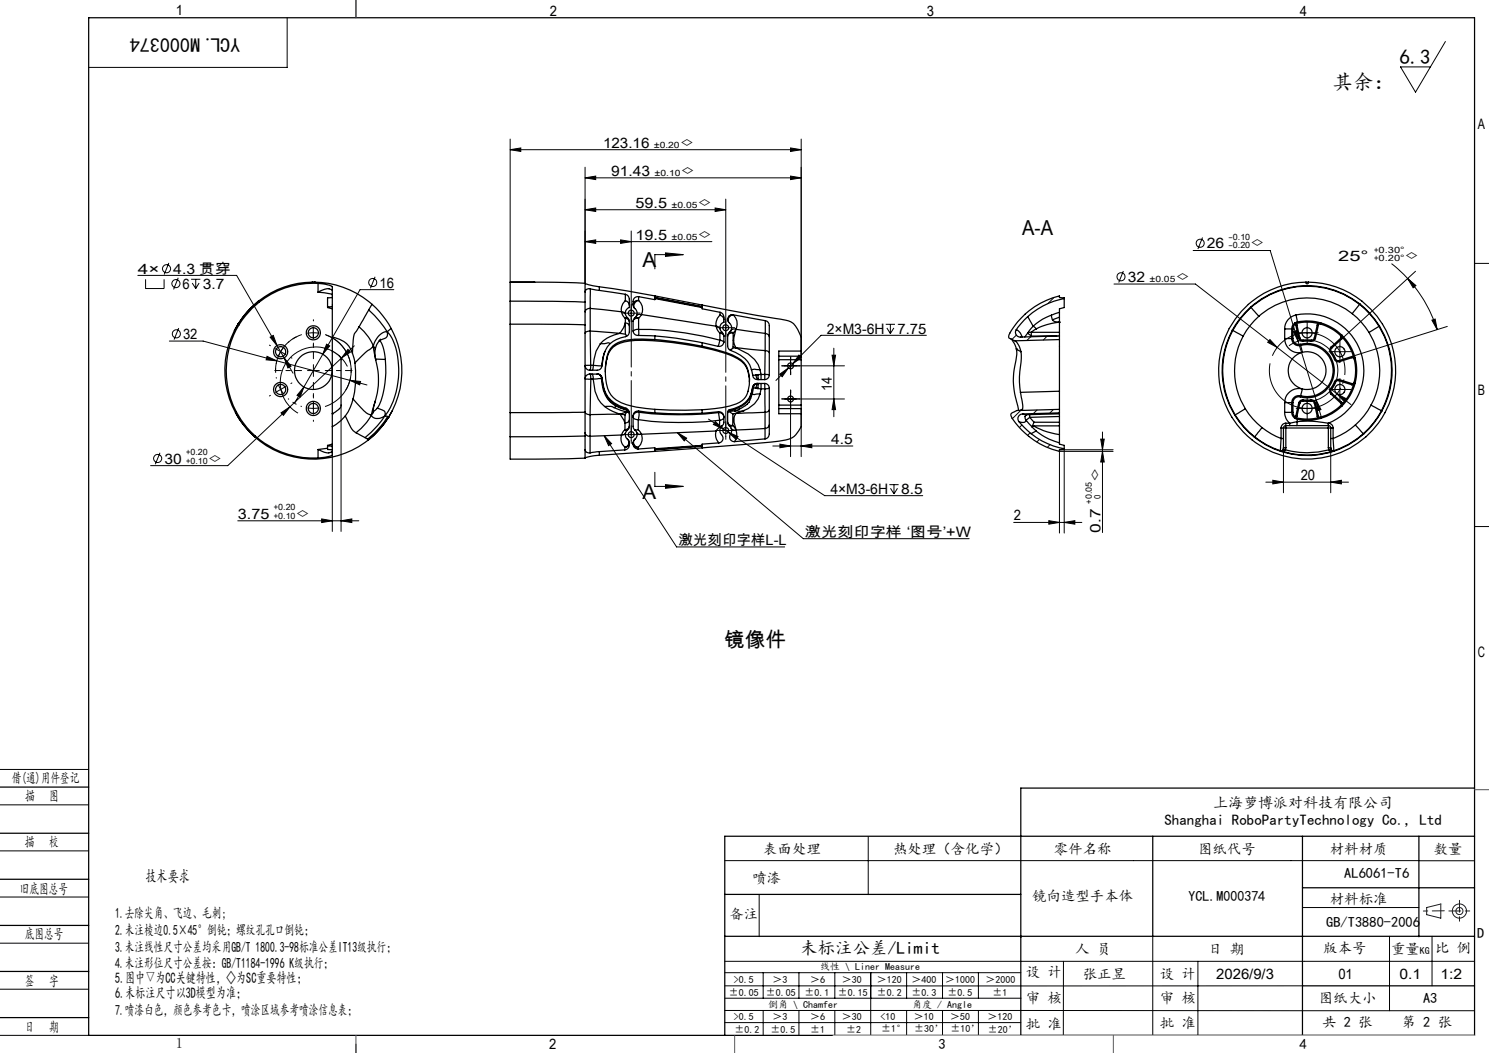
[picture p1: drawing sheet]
<svg xmlns="http://www.w3.org/2000/svg" width="420mm" height="297mm" viewBox="0 0 420 297" stroke-linecap="round" stroke-linejoin="round" font-family="sans-serif">
<g fill="none" stroke="#000" stroke-width=".28">
<path d="M100.4 0v5M81 5v14h-56M407.7 11.7l-8.4 14.3-4.3-7.1h8.5M143.9 39.2v40.4M226 39.2v61.3M143.9 42.2l3-.5v1zM143.9 42.2h82.1M165 50.2l3-.5v1zM165 47.2v32.7M165 50.2h61M165 59.2l3-.5v1zM165 59.2h39.7"/>
<path d="M201.7 58.7l3 .5-3 .5zM204.7 56.2v37.9M223 41.7l3 .5-3 .5zM223 49.7l3 .5-3 .5zM38.9 77.7h27.8l11.4 19.8M41.1 78.8v2.6h5.2v-2.6M47.6 74.2l-1.3 3.2M50.3 78.3l-1.3 3.3M53.9 78.8h2.6M54.2 79.8l1 1.6M55.2 78.8v2.6M56.2 79.8l-1 1.6"/>
<path d="M105.8 78.1l-1.3 3.2M165 68.2l3-.5v.9zM165 68.2h35.8M175 67.7l3 .5-3 .4zM178 65.2v24.8M187.7 71.3l5 .5-5 .5zM192.7 71.8h-8v4M316.9 76.4l-1.3 3.3M336.6 70.7h21.7l7.8 25.5M339.2 67l-1.3 3.2M392.5 74.4l4.6 4.2M397.1 78.6l2.3 1.9-.8 .7z"/>
<path d="M397.1 78.6a38.2 38.2 0 0 1 8.3 14.4M399.3 76.5l-20.9 19.1M415.9 74.3h4.1M47.8 96.2h9.5l20.8 5.6M50.4 92.5l-1.3 3.3M76.2 95.1l.9-.5 1 2.9zM78.1 97.5l2.1 3.4M84.8 94.5a10.6 10.6 0 0 0-7.1 10.2M86.7 94l1.1-.1 2.2 .1M88.4 92.2v3.3M91.1 99.9l-5.4 9.2M92 94.5a10.6 10.6 0 0 1 5.5 15.5"/>
<path d="M92.1 97.1l.9 .5-1.9 2.3zM93.7 99a10 10 0 0 0-13.4 4 10 10 0 0 0 3.8 13.5M98.1 98.6l.7 .7-2.5 1.7zM99.9 97.5l-3.6 3.5M111.1 81.7h-9.5l-10.5 18.2M176.4 88.3h3.3M203 92.4h3.4M235.2 98.2v19.3M249.8 91.5h2.6M250.2 92.5l.9 1.6M251.1 91.5v2.6M252.1 92.5l-1 1.6"/>
<path d="M261.3 94.6h-29.7l-8 8M286.7 94.5l-1.3 1.2M290.7 95l-1 1M295.3 94.9l-1 1M297.3 83.9l-1.7 1.8M314.2 80.1h23l39.9 31M358.2 95.8l2.1 2.2-2.7-1.4zM364.8 93.5l1-.3 .3 3zM366.1 96.2l6.6 21.4M367 93.9h3.3M367.6 96l-2.1 .5-1.9 1M368.7 92.2v3.3"/>
<path d="M369.9 96a8.7 8.7 0 0 1 7.4 9.3 8.7 8.7 0 0 1-8.9 7.9M376.3 99.2h3.3M377.9 97.5v3.4M403.9 90.3l.9-.3 .6 3zM408.2 92.1l-27 8.5M75.3 100.5l2.8 1.3-3-.3zM78.1 101.8l20.6 5.5M79.3 116.4l2.5-1.6-1.9 2.4zM80.2 100.9l1.9 2.4-.9 .5zM80.2 100.9l2.5 4.4M85.7 109.1l-1 2.9-.9-.5zM85.7 109.1l-2.5 4.4"/>
<path d="M95.8 100.5l1.2 1.3 1 1.6M96.2 114.3v35.6M96.3 101l-32.1 30.3h-21.7M98.7 107.3l3 .3-.2 .9zM98.7 107.3l4.8 1.3M199.8 118.2l4.2 2.8M201.8 118.9l2.2 2.1-2.8-1.3zM204.7 119.8v3.3M219.9 105.5l2.5-1.7-1.8 2.5zM221.3 103.2h3.3M221.3 112.5h3.3M222.4 103.8l-3.5 3.5"/>
<path d="M223 101.5v3.4M223 110.9v3.3M223 115v13.8M223.6 102.6l-1.2 1.2M225.4 100.2l.7 .7-2.5 1.7zM225.5 103.2h12.7M225.5 112.5h12.7M226 115.2v13.6M234.7 100.2h1l-.5 3zM235.2 112.5l.5 3h-1zM287.9 115.8l-2.3 2.3M288.3 119.9l-.8 .7"/>
<path d="M292.5 115.6l-1 1.1M297.1 115.5l-1 1M367 115.2h3.3M368.7 113.5v3.4M371.2 112.8l1.4 2.7-.9 .3zM376.3 109.9h3.3M377.1 111.1l2.7 1.4-.6 .8zM377.1 111.1l4 3M377.9 108.2v3.3M45.1 127.7l-1.3 3.2M93.7 127.3v22.6M170.4 122.9l2.1 2.2-.8 .6z"/>
<path d="M170.4 122.9l20.5 31.4h30.4M176.4 122.6h3.3M178 120.9v3.3M184.7 133.2v4h8M187.7 136.7l5 .5-5 .5zM191.1 122l2.6 1.6-.7 .8zM191.1 122l35.5 29.9h46.8M203 121.4h3.4M204 121l1.4 .9M205.4 121.9l2.8 1.2-.6 .9zM205.4 121.9l27.2 17.9h27.7M218 125.8h22.6"/>
<path d="M220 125.3l3 .5-3 .5zM226 125.8l3-.5v1zM250.9 136.7h2.6M251.2 137.7l1 1.6M252.2 136.7v2.6M253.2 137.7l-1 1.6M290.5 122.1l-.7 .7M293.2 123.9l-.7 .8M296.2 125.4l-.8 .8M298.8 126.9h15.2M299.6 126.5l-.3 .3M300.2 126.8v23.6"/>
<path d="M310.5 123.9h1l-.5 3zM311 127.3l.5 3h-1zM311 121.8v28.4M314 127.3h-15.2v23.1M357 136h23.4M359 135.5l3 .5-3 .5zM362 126.3v12.7M375.4 136l3-.5v1zM375.4 126.3v12.7M67.1 146.9h34.1M90.7 146.4l3 .5-3 .5zM96.2 146.9l3-.5v1z"/>
<path d="M285.9 147.4h19.3M295.8 146.9l3 .5-3 .4zM300.2 147.4l3-.5v.9zM415.9 148.5h4.1M0 217h25M0 227h25M0 240h25M244.9 236v16.3M0 253h25M204.4 242.7h195.8M214.1 252.4v11.8M367.4 256h32.8"/>
<path d="M400.2 242.8h15.7M0 266h25M0 279h25M204.4 271.1h211.5M204.4 278.1h163M204.4 274.4h83.5M215.3 274.4v7.1M225.4 274.4v7.1M235.5 274.4v7.1M245.6 274.4v17.6M255.7 274.4v7.1M265.9 274.4v7.1"/>
<path d="M276 274.4v7.1M300 271.1l-.1 21M325.2 264.1v27.9M337.9 271.1v20.9M391.9 264.1v21M403.9 264.1v14M0 292h25M100.4 294.5v2.5M204.4 285l211.5 .1M204.4 288.4h83.5M204.5 281.5h83.5M215.3 285v7"/>
<path d="M225.4 285v7M235.5 285v7M255.7 285v7M265.9 285v7M276 285v7M287.9 292h128"/>
<circle cx="47" cy="75.8" r="1.15"/>
<circle cx="49.6" cy="80" r="1.15"/>
<circle cx="105.1" cy="79.7" r="1.15"/>
<circle cx="316.2" cy="78.1" r="1.15"/>
<circle cx="338.6" cy="68.6" r="1.14"/>
<circle cx="49.7" cy="94.2" r="1.14"/>
<circle cx="44.5" cy="129.3" r="1.15"/>
</g>
<path d="M79.2 99.2l.9-1.4M79.2 99.2l-.8 1.5M79.2 109.8l-.8-1.5M79.2 109.8l.9 1.4M88.4 115.2l-1.7-.1M88.4 115.2l1.7-.1" fill="none" stroke="#000" stroke-width=".28" stroke-dasharray="30.5 1.3 1.3 1.3" stroke-linecap="butt"/>
<path d="M81.3 96.6l1.6-1.2 2.2-1M78 106.7l-.3-1.9 .3-2.5M85.1 114.7l-2.2-1.1-1.6-1.2" fill="none" stroke="#000" stroke-width=".28" stroke-dasharray="30.5 1.3 1.3 1.3" stroke-dashoffset="30.1" stroke-linecap="butt"/>
<path d="M91.7 94.4a10.7 10.7 0 0 1 7.4 10.1 10.7 10.7 0 0 1-7.4 10.2" fill="none" stroke="#000" stroke-width=".28" stroke-dasharray="30.5 1.3 1.3 1.3" stroke-dashoffset="19" stroke-linecap="butt"/>
<path d="M358.5 101.4a10.7 10.7 0 0 0 12.3 13.6 10.7 10.7 0 0 0 6.1-17.3 10.7 10.7 0 0 0-18.1 2.8l-.3 .9" fill="none" stroke="#000" stroke-width=".28" stroke-dasharray="30.5 1.3 1.3 1.3" stroke-dashoffset="-1.1" stroke-linecap="butt"/>
<g fill="none" stroke="#191924" stroke-width=".28">
<path d="M402.4 256l4-1v4l-4-1z"/>
<circle cx="411.7" cy="257" r="1"/>
<circle cx="411.7" cy="257" r="2"/>
</g>
<g fill="none" stroke="#000" stroke-width=".28" stroke-dasharray="30.5 1.3 1.3 1.3">
<path d="M76.3 97.5l-.3-.2M79.2 99.2l-1.5-.9M79.2 99.2l1.4 .8M88.4 90.5v-.3M88.4 97.2v.3M176.4 88.3h-.8M178.1 86.6v-.8M178.1 90v.8M179.7 88.3h.9M203.1 92.4h-.9M204.7 90.8v-.9M204.7 94.1v.8"/>
<path d="M206.4 92.4h.8M367 93.8h-1.4M368.7 92.2v-1.5M368.7 95.5v1.4M370.4 93.8h1.4M376.3 99.2h-1.4M378 97.5v-1.4M379.6 99.2h1.5M76.3 111.5l-.3 .2M79.2 109.8l-1.5 .9M79.2 109.8l1.4-.8M82.1 100.8l.2 .2"/>
<path d="M82.1 108.2l.2-.2M88.4 104.5v-1.7M88.4 104.5h1.7M88.4 104.5v1.7M88.4 104.5h-1.7M88.4 115.2v1.6M88.4 115.2v-1.7M88.4 118.5v.3M88.4 111.8v-.3M204.7 119.7v-.8M221.3 103.2h-.8M221.3 112.5h-.8"/>
<path d="M223 101.5v-.8M223 104.8v.9M223 110.8v-.8M223 114.2v.8M224.7 103.2h.8M224.7 112.5h.8M367 115.2h-1.4M368.7 113.5v-1.4M368.7 116.8v1.5M370.4 115.2h1.4M376.3 109.8h-1.4M378 100.8v1.5"/>
<path d="M378 108.2v-1.5M378 111.5v1.4M379.6 109.8h1.5M176.4 122.6h-.8M178.1 120.9v-.8M178.1 124.2v.9M179.7 122.6h.9M203.1 121.4h-.9M204.7 123.1v.8M206.4 121.4h.8"/>
</g>
<path d="M85.1 104.5h-7.6M88.4 101.2v-7.6M88.4 107.8v7.6M91.7 104.5h7.6" fill="none" stroke="#000" stroke-width=".28" stroke-dasharray="30.5 1.3 1.3 1.3" stroke-dashoffset="28.6"/>
<path d="M178.1 88.3v34.3" fill="none" stroke="#000" stroke-width=".28" stroke-dasharray="30.5 1.3 1.3 1.3" stroke-dashoffset="15.3"/>
<path d="M204.7 92.4v29" fill="none" stroke="#000" stroke-width=".28" stroke-dasharray="30.5 1.3 1.3 1.3" stroke-dashoffset="17.9"/>
<g fill="none" stroke="#000" stroke-width=".35">
<path d="M25 5h390.9v287h-390.9zM88.1 79.6a24.9 24.9 0 0 0-15.2 5.3M88.1 79.6h.1M88.1 79.6h.6M88.7 79.6a25.2 25.2 0 0 1 16.3 6.3M88.7 79.6h.1M89.7 79.9a24.8 24.8 0 0 0-16.6 5.3M89.7 79.9l.9 .1a5.6 5.6 0 0 1 3.1 .9v14.2M89.7 79.9v2.5M150.6 79.6l14.4 .3v5.3M150.6 79.6h.1M150.6 79.6h-6.7v5.3"/>
<path d="M165 79.9l1.1 .4 3 .6M368.4 79.6a.36 .36 0 0 0 .3 .5 .36 .36 0 0 0 .3-.5M368.4 79.6a25 25 0 0 0-21.5 36.9 25 25 0 0 0 42.7 1.7 25 25 0 0 0-18.5-38.5l-2.1-.1M368.4 79.6h.6M67.1 91.4a24.9 24.9 0 0 0-.7 25M67.1 91.4l.3 .2M67.1 91.4l-1 1.9M67.4 91.6a25.2 25.2 0 0 0-.7 24.7M72.9 84.9a24.4 24.4 0 0 0-5.8 6.5M72.9 84.9l.2 .3M72.9 84.9l-2.5 2.3-1.7 2-1.6 2.2M73.1 85.2a25.8 25.8 0 0 0-5.7 6.4"/>
<path d="M89.7 82.4l4 .6M92.4 86.6v.1l1.3 .4M93.7 95.1a6.7 6.7 0 0 1 5.7 4.5M93.7 99l1.6 1 .9 1.2v13.3l-.9 1.2-1.6 1M93.7 86.5l-1.3 .1M93.7 83.9l-1.3 .1v2.6M93.7 81.9l-.3-.2a2.98 2.98 0 0 0-3 .4l-.7 .3M93.7 95.1v25.3M99.4 99.6l.7 2.8M101.3 92.2a13.3 13.3 0 0 1 4 5.4M101.3 92.2a6.6 6.6 0 0 0-1.7 4.4l-.2 3M104 87.4l-2.7 4.8"/>
<path d="M104 87.4l3.1 3.3 2.2 2.9M105 85.9l3 3.1 2.3 3.7M105 85.9l-1 1.5M105.3 97.6l.4 2.6a23.1 23.1 0 0 1-.7 15.8l-.3 1M105.3 97.6l-2.2 1.8-3 3M105.3 97.6l.6 .8M105.9 98.4l-.1 1.6 .2 1.6M107 96a6.4 6.4 0 0 1 1.6 4.4l.1 1M107.3 95.7v.1a5.3 5.3 0 0 0-1.4 2.6M109.3 93.6a4.6 4.6 0 0 0-3.9 3.5l-.1 .5M109.3 93.6a12.6 12.6 0 0 1 3 8.1 21.5 21.5 0 0 1-3.8 15.6M109.3 93.6a1.47 1.47 0 0 1-1.3 2l-.9 .4"/>
<path d="M110.3 92.7a25 25 0 0 1-.7 24.9M110.3 92.7l-1 .9M143.9 91.4l21.1 .2M143.9 91.4v25M143.9 84.9l21.1 .3M143.9 84.9v6.5M165 91.6v24.7M165 85.2v6.4M166.5 87a1.26 1.26 0 0 0-1.5 1M166.5 87l8.8 .9M166.5 93.4a1.3 1.3 0 0 0-1.5 .6M166.5 87v6.4"/>
<path d="M166.5 93.4l8.4 .6M166.5 93.4l.1 9.6M166.5 81.5a1.11 1.11 0 0 0-1.5 .9M166.5 81.5l2.6 .4M166.5 81.5v5.5M169.1 80.9l15.6 2.6M169.1 81.9l7.3 1.1M169.1 80.9v1M169.3 96.9l-1.2 2.2-.7 3.9M170.6 99.1l-.6 1.9-.3 2.2-2.3-.2M172.2 96.9l-.8-.2-2.1 .2M174.9 94l1.6 .3"/>
<path d="M174.9 94a10.5 10.5 0 0 0-5.6 2.9M175.3 87.9a1.14 1.14 0 0 1 1.1 .7M175.3 87.9l.4 1.1 .7 .8M176.4 84.8a3.3 3.3 0 0 0-1.1 3.1M176.4 83v1.8M176.4 83a1.42 1.42 0 0 1 1.1 1.4v2.3a1.67 1.67 0 0 0-.5 2.9M176.4 84.8h.1a1.38 1.38 0 0 1 1 1.3M176.4 91.1l-.5 1.3-1 1.6M176.4 91.1a1.08 1.08 0 0 1 1.1 .8M176.4 89.8a1.13 1.13 0 0 1 1.1 .9M176.4 91.1v2.9M176.4 89.8v1.3"/>
<path d="M176.5 94.3l.3 .5M177 89.6l.5 1.1M177 89.6l-.6 .2M177.5 90.7v3a1.36 1.36 0 0 1-1.1 1.3 6.8 6.8 0 0 0-6.2 5.7l-.4 2.7a1.3 1.3 0 0 1-1.3 1h-2.1M178.6 90.7v2.6a1.31 1.31 0 0 0 1.4 1.3l4.7 .2M178.6 86l.5 1M179.1 89.6l-.5 1.1M179.1 87a1.66 1.66 0 0 1 0 2.6M179.1 89.6l.4-.1 .6 .2M180.1 83.7v1.1M180.1 84.8a3.2 3.2 0 0 1 .8 3.9M180.1 83.7a1.31 1.31 0 0 0-1.5 1.3v1"/>
<path d="M180.1 84.8a1.25 1.25 0 0 0-1.5 1.2M180.1 84.8a1.46 1.46 0 0 0-1 2.2M180.1 92.9a84.4 84.4 0 0 1 23 3.1M180.1 89.7v3.2M180.1 89.7a1.25 1.25 0 0 0-1.5 1M180.1 92.9v1.7M180.1 92.9l-1.1 .2-.4 .4M180.1 83.7l4.6 .8v-.5M180.9 88.7l21.1 3.3M180.9 88.7a1.09 1.09 0 0 0-1.4 .4M180.9 88.7l-.8 1M184.7 95.8l5.3 .5 8 1.3"/>
<path d="M184.7 95.8a23.4 23.4 0 0 0-10.4 .8 5.4 5.4 0 0 0-3.2 4.4M184.7 84l13.3 2.6M184.7 83.9l13.3 2.6M184.7 83.9v.1M184.7 94.8a102.3 102.3 0 0 1 13.3 1.9M184.7 83.5l13.3 2.5M184.7 83.5v.4M184.7 94.8v1M184.7 84.2l13.3 2.5M198 86l22.2 4a5.2 5.2 0 0 1 3.8 1.5l.4 .4a9.2 9.2 0 0 1 1.6 7.1M198 97.6a29.1 29.1 0 0 1 11.1 3.9 7.4 7.4 0 0 1 2.2 7.1 5.5 5.5 0 0 1-3.6 5.3 32.5 32.5 0 0 1-9.7 1.7M198 86.5v.1"/>
<path d="M198 86v.5M198 86.6v.5l5.1 1M198 96.7v.9M202 92l.7 .2 .4 .5M202 92l.4 1.2 .7 .7M203.1 93.9a1.15 1.15 0 0 1 1.1 .9M203.1 96a1.07 1.07 0 0 1 1.1 .7M203.1 96l-.5 1.7M203.1 93.9v2.1M203.1 88.9a3.2 3.2 0 0 0-1.1 3.1M203.1 88.1a1.36 1.36 0 0 1 1.1 1.4v1.4a1.66 1.66 0 0 0-.5 2.8M203.1 88.9a1.35 1.35 0 0 1 1.1 1.3"/>
<path d="M203.1 88.1v.8M203.7 93.7l.5 1.1M203.7 93.7l-.6 .2M204.2 94.8a3 3 0 0 1-.4 2.6l-.4 .2-.9 .1-4.5-1M205.2 94.8v2.8a1.34 1.34 0 0 0 .9 1.2 8.1 8.1 0 0 1 6.3 7.6l.7 .6 .4 .1h2.2M205.5 90.8a1.83 1.83 0 0 1 .2 2.9M205.6 89.2a1.35 1.35 0 0 0-.1 1.6M205.7 93.7l-.5 1.1M205.7 93.7l.4-.1 .7 .3M206.6 98.2l-.2 .4h-.7M206.8 88.8l-.8 .1-.4 .3M206.8 88.8l9.1 1.6"/>
<path d="M206.8 88.8a3.3 3.3 0 0 1 .8 4.1M206.8 88.8a1.47 1.47 0 0 0-1.3 2M206.8 93.9v4l.8 .2M206.8 93.9a1.27 1.27 0 0 0-1.6 .9M206.8 88.8h.1M207.6 92.9a1.08 1.08 0 0 0-1.4 .3M207.6 92.9l8.3 1.1M207.6 92.9l-.8 1M207.6 92.9a5.4 5.4 0 0 0 0 5.2M207.6 98.1l8.2 .8M207.6 98.1l3.4 1.7 1.8 1.6 1.1 1.4 .5 1.5M207.6 98.1l-.9 .1"/>
<path d="M215.8 98.9a1.14 1.14 0 0 1 1.2 .6M215.8 98.9l-.1 6.7M215.9 90.4a1.34 1.34 0 0 1 1.1 1.4v13.9M215.9 90.4v3.6M215.9 94a1.1 1.1 0 0 1 1.1 1M215.9 94l-.1 4.9M226 99v1.5M226 99h-6.3v17.7h6.3M285.2 95.6l.3 .4a6.4 6.4 0 0 1 1 6.2 24.8 24.8 0 0 0 .7 13l.1 .6M286.3 96.1a4.9 4.9 0 0 1 1.7 3.1M286.7 93a1.32 1.32 0 0 0-.1 1.4 1.32 1.32 0 0 0 1.2 .7l11-.3M286.7 93l1.1 .9 .5 1.2"/>
<path d="M286.7 98.4h.1M286.7 98.4l1.3 .8M288 99.2l-.1 3.5a25.1 25.1 0 0 0-.1 8M289.9 89.3l1.5 2.7M289.9 89.3l-3.2 3.7M289.9 93.9l1 .9M289.9 93.9l-.8 1.1M290.9 93.7l-1 .2M290.9 93.7v1.1M290.9 93.7h7.9M290.9 94.8l-.2 .2M290.9 94.8h7.2"/>
<path d="M291.4 92l-1.5 1.9M291.4 92l.9 .7M292.3 92.7l-1.4 1M296.6 88.9l-2.5 1.1-2.7 2M296.6 88.9l.3 1.3M296.9 90.2v.1a2.38 2.38 0 0 0 1.9 .6M298.8 88.1v-1l1.4-.4v-2.7l-1.4-.1v-.4a21.1 21.1 0 0 0-14.3 11.4 2.01 2.01 0 0 0 1.8 1.2M298.8 88.1l-2.2 .8M298.8 95.8v14.5M298.8 90.9l-3.6 .7-2.9 1.1M298.8 90.9h.1M298.8 89.5l-1.9 .7"/>
<path d="M298.8 88.1v1.4M298.8 90.9v2.8M298.8 93.7v1.1M298.8 89.5v1.4M298.8 94.8v1M298.8 95.8l-12.5 .3M300.2 84.2a21.1 21.1 0 0 0-10.3 5.1M347.6 93.1a24.1 24.1 0 0 0 .7 24M347.6 93.1l.1 .1M347.7 93.2a23.9 23.9 0 0 0 .7 23.8M347.7 93.2l3 1.6M350.7 94.8a20.6 20.6 0 0 0 .6 20.5"/>
<path d="M352.8 86.6a25.2 25.2 0 0 0-5.2 6.5M352.8 86.6v.1M352.8 86.7a25.8 25.8 0 0 0-5.1 6.5M352.8 86.7l2.3 2.5M355.1 89.2a20.8 20.8 0 0 0-4.4 5.6M362.4 95.5a4 4 0 0 0 4.9 3.9M362.4 95.5h1.9M362.4 92.8h1.9M362.4 92.8v2.7M364.3 95.5a2 2 0 0 0 2.6 1.9M364.3 92.8v2.7M364.3 95.5h.4"/>
<path d="M364.3 92.8h.4M364.7 95.5a1.68 1.68 0 0 0 2.1 1.6M364.7 92.8v2.7M365.3 91.1a1.89 1.89 0 0 0-1 1.7M365.3 91.1l.5 .6M365.3 91.1v.4M365.3 91.5l.2 .3M365.3 91.5l-.4 .4-.2 .9M365.5 91.8l.8 3.6M365.6 91.2a14 14 0 0 1 6.2 0M365.6 88.8l.4 2M365.6 88.8a16 16 0 0 1 18.4 11.2 16 16 0 0 1-9.3 19.4"/>
<path d="M365.6 88.8a4 4 0 0 0-3.2 4M365.8 91.7l.8 3.6M365.8 91.7l-.3 .1M366 90.8l-.7 .3M366 90.8a14 14 0 0 1 6.5 .3M366.3 95.4a1.1 1.1 0 0 0 1.3 .9M366.6 95.3l.4 .5 .6 .2M366.6 95.3l-.3 .1M366.8 97.1a7.7 7.7 0 0 1 9.6 7.4 7.7 7.7 0 0 1-9.6 7.5M366.8 97.1l.1 .3M366.9 97.4a7.3 7.3 0 0 1 9.1 7.1 7.3 7.3 0 0 1-9.1 7.1M366.9 97.4l.4 2"/>
<path d="M367.3 99.4a5.3 5.3 0 0 1 6.7 5.1 5.3 5.3 0 0 1-6.7 5.2M367.3 99.4a5.3 5.3 0 0 0-3.9 5.1 5.3 5.3 0 0 0 3.9 5.2M367.6 96h2.3M367.6 96v.3M367.6 96.3h2.2M369.9 96l-.1 .3M370.7 95.3a.79 .79 0 0 1-.8 .7M370.7 95.3l.4 .1M371.1 95.4a1.09 1.09 0 0 1-1.3 .9M371.5 91.7l-.8 3.6M371.5 91.7l.4 .1M371.9 91.8l-.8 3.6"/>
<path d="M372.5 91.4a13.5 13.5 0 0 1 5.7 3.3M372.5 91.4h-.4l-.2 .4M372.5 91.1a13.9 13.9 0 0 1 5.9 3.4M372.5 91.1a.79 .79 0 0 0-1 .6M372.5 91.1v.3M375.3 99.4l1.1 1.9M375.4 97.9a1.17 1.17 0 0 0-.1 1.5M375.4 97.9l.2 .3M375.6 99.2l1.1 2M375.6 99.2l-.3 .2M375.6 98.2a.76 .76 0 0 0 0 1M378.2 94.7l.1 .3-.1 .4"/>
<path d="M378.2 95.4l-2.8 2.5M378.2 95.4l.2 .2M378.4 94.5a.81 .81 0 0 1 0 1.1M378.4 94.5a13.9 13.9 0 0 1 3.9 6.6M378.4 95.6l-2.8 2.6M378.4 94.5l-.2 .2M378.7 95.2a13.9 13.9 0 0 1 3.1 5.4M381.4 88.5a20.5 20.5 0 0 0-26.3 .7M381.4 88.5a21 21 0 0 1 4.8 5.3M383.5 85.8a23.9 23.9 0 0 0-30.7 .9M383.5 85.8a25.2 25.2 0 0 1 5.5 6.2M383.5 85.8l-2.1 2.7"/>
<path d="M383.6 85.7a24 24 0 0 0-30.8 .9M383.6 85.7a25.4 25.4 0 0 1 5.5 6.3M383.6 85.7l-.1 .1M386.2 93.8a20.5 20.5 0 0 1 .5 20.5M389 92a24 24 0 0 1 .7 23.8M389 92l-2.8 1.8M389.1 92a24.1 24.1 0 0 1 .7 23.9M389.1 92h-.1M66.4 116.4a26 26 0 0 0 5.4 6.8M66.4 116.4a24.5 24.5 0 0 0 5.4 6.8M66.7 116.3l-.3 .1M66.7 116.3a23.5 23.5 0 0 0 5.3 6.7"/>
<path d="M93.7 116.7h.1M97.4 117.3l-1.2 1.3-2.5 1.8M97.4 117.3l.9 1.9a4.9 4.9 0 0 0 2.1 2.9M99.6 112.5l3.6 3.9 1.5 .6M99.6 112.5a13.4 13.4 0 0 1-2.2 4.8M100.1 102.4a28.8 28.8 0 0 1-.5 10.1M104.7 117l-1.5 2.4-2.8 2.7M104.7 117a2.25 2.25 0 0 0 3.4 .6l.4-.3M105.9 113.1l-.5 1.7v1.4l-.7 .8M105.9 101.3l2.8 .1M106.4 115.1l-1.1 .9M106.4 115.1l1.4 .5a1.11 1.11 0 0 1 .7 1.7"/>
<path d="M108.5 117.3l-2.2 3-3.3 3.1M108.5 117.3l.9 .2M108.7 101.4a23 23 0 0 1-2.3 13.7M109.4 117.5a24.2 24.2 0 0 1-5.7 6.4M109.4 117.5l.2 .1M109.6 117.6a26.9 26.9 0 0 1-5.7 6.5M109.6 117.6a26 26 0 0 1-5.7 6.5M110.7 115.8l-1.1 1.8M143.9 116.4v6.8M165 116.3l-21.1 .1M165 116.3v6.7M165 116.2a1.3 1.3 0 0 0 1.4 .7"/>
<path d="M166.4 105.5a1.11 1.11 0 0 0-1.2 1.4l1.5 .1M166.4 105.5l.3 1.5M166.4 105.5h2.1M166.4 116.9v6.1M166.6 103l-1.4 .1a1.1 1.1 0 0 0 1.2 1.3M166.6 103h.8M166.6 103l-.2 1.4M166.7 107l-.3 9.9M166.9 105.5l.3 .3 .1 1.1M167.3 106.9a9.3 9.3 0 0 0 3.2 7.7M167.3 106.9l-.6 .1M167.4 103l-.1 1-.3 .4"/>
<path d="M168.5 105.5a1.33 1.33 0 0 1 1.3 1.2M168.5 105.5a1.21 1.21 0 0 1 1.2 1.3M168.5 105.5a1.25 1.25 0 0 1 1.3 1.2M169.7 106.8a8.4 8.4 0 0 0 4.2 7.8M169.7 106.8l-2.4 .1M169.8 106.7h.1M169.8 106.7a8.5 8.5 0 0 0 4.1 7.7M169.8 106.7l-.1 .1M169.8 106.7a8.3 8.3 0 0 0 6.8 8.4M170.5 114.6h2l.7 .4M170.5 114.6l1.7 1.1 2.7 1.1M171.1 101.4l-.4 3.5"/>
<path d="M171.1 101a14.8 14.8 0 0 0 1.2 10.4 11.1 11.1 0 0 0 7.2 3.4l5.2 .7M171.1 101.4a5.8 5.8 0 0 1 5-5 42.1 42.1 0 0 1 13.6 .2 56.1 56.1 0 0 1 18.5 4.6 6.5 6.5 0 0 1 3.2 6.5M171.1 101v.4M173.2 115l3.7 1.2M173.9 114.4l2.7 1.1M173.9 114.4v.2M173.9 114.6l3.2 1.2M173.9 114.6l-.7 .4M174.9 116.8l1.4 2.5M174.9 116.8l-8.5 .1M174.9 116.8l1.4 .2M176.3 119.3v1.9"/>
<path d="M176.3 117v2.3M176.6 115.1a1.47 1.47 0 0 1 .9 1.3v3.8M176.6 115.1v.4M176.6 115.5l.5 .3M176.7 116.3l-.4 .7M177 116.2l-2.1 .6M177.1 115.8l.2 .3M177.3 116.1l.2 .7M177.3 116.1l-.5 .1M177.5 118.5a1.08 1.08 0 0 1-1.2 .8M180 118.4a91.4 91.4 0 0 0 23 .1M180 118.4v2.8"/>
<path d="M180.1 115.9a1.34 1.34 0 0 0-1.5 1.4v3.1l.2 .6a1.85 1.85 0 0 1 .3 2.9M180.1 115.9l4.6 .5M180.1 116.3a1.09 1.09 0 0 0-1.5 .8 1.09 1.09 0 0 0 1.1 1.3h.3M180.1 115.9v.4M180.1 116.3a97.5 97.5 0 0 0 22.6 .1M180.1 116.3l.2 .7-.3 1.4M184.7 115.5l8.7 .2 4.6-.1M184.7 116.4l7.6 .3 5.7-.1M184.7 115.5v.9M198 115.6v1M202.7 116.1l-4.7 .5M202.7 116.1a1.38 1.38 0 0 1 1.5 1.4v1.6l-.2 .7a1.91 1.91 0 0 0-.2 3.1 1.32 1.32 0 0 1-1 2"/>
<path d="M202.7 116.1v.3M202.7 116.4a1.11 1.11 0 0 1 1.4 .6 1.11 1.11 0 0 1-.7 1.5h-.4M202.7 116.4l.3 2.1M203 118.5v2M205.2 119.1l.5 1M205.2 119.1a1.23 1.23 0 0 0 1.5 .9M205.5 116l-.3 .5M205.5 116l.1 .1M205.6 116.1l1.1 .6M205.7 115.6l-.5 .6v2.9M205.7 115.6v.2M205.7 115.8l-.2 .2"/>
<path d="M206.7 116.7v3.3M207.2 115.4l-1.5 .4M207.2 115.4l.1 .5M207.3 115.9l-1.7 .2M207.6 116.6a4.3 4.3 0 0 0 0 4.7l8.2-.4M207.6 116.6l-.9 .1M209.9 115.8a.67 .67 0 0 1-1 .2l-1.6-.1M209.9 115.8l-2.3 .8M211.9 104.3l.9-.2 1.6 .2M211.9 111.1a6.4 6.4 0 0 1-4.7 4.3M211.9 111.1l.3 .1v-.1M212 110.6a7.1 7.1 0 0 1-6.3 5"/>
<path d="M212 110.9l-.1 .2M212 110.9l.2 .2M212 110.6v.3M212.3 109.3h.1M212.3 105.8h1M212.3 109.3l-.3 1.3M212.3 109.3a1.36 1.36 0 0 1 1.3-1.1h-.1a1.19 1.19 0 0 0-1 1.1M212.3 109.4h.2M212.3 109.3h.2M212.3 109.4l-.3 1.5M212.3 109.3v.1M212.5 109.4l.8 .1"/>
<path d="M212.5 109.4l-.3 1.7M212.5 109.3v.1M213.3 109.5a1.1 1.1 0 0 1 .8-1.3l-.3 1.3M213.3 105.8a1.1 1.1 0 0 0 .8 1.3l-.3-1.3M213.3 109.5l.5 .1M213.3 109.5h.5M213.3 105.8h.5M213.7 105.7l-.4 .1M213.7 105.7l.1 .1M213.8 109.6l.9 .1M213.8 109.5v.1M214.4 111.1a6.9 6.9 0 0 1-4.5 4.7"/>
<path d="M214.4 111.1l-2.3 .1-.9 2.3-.4 .5-1.8 1.2-1.7 .7M214.4 104.3l.3 1.3M214.7 109.7h1M214.7 108.2v1.5M214.7 105.6v1.5M214.7 109.7l-.3 1.4M214.7 105.6h1M214.7 105.6l-1 .1M215.7 108.2h-2.1a1.34 1.34 0 0 0-1.3 1.1M215.7 108.2a1.33 1.33 0 0 1 1.3 1.3M215.7 108.2v1.5M215.7 105.6l1.3 .1"/>
<path d="M215.7 109.7l.1 6.6M215.7 105.6v1.5M215.8 116.3v4.6M215.8 116.3l-8.2 .3M217 105.7a1.33 1.33 0 0 1-1.3 1.4M217 109.5v13.1a1.28 1.28 0 0 1-1.2 1.2M217 119.8a1.24 1.24 0 0 1-1.2 1.1M217 115.6a1.18 1.18 0 0 1-1.2 .7M217 109.5l-1.3 .2M219.7 100.5h6.3M219.7 115.2h6.3M219.7 114.3h6.3"/>
<path d="M219.7 101.5h6.3M226 116.7v3.7a5.6 5.6 0 0 1-4.4 3.7l-4.2 .6-19.4 1.6M226 115.2v1.5M226 114.3v.9M226 100.5v1M226 101.5v12.8M287.4 118.9l3.4 3.4M287.8 110.7l.7 3.5-.1 1.2M288.4 115.4l-.2 .3M288.4 116.8a1.32 1.32 0 0 0-1.2 .7 1.32 1.32 0 0 0 .2 1.4M288.4 116.8l1.2 .2M288.4 115.4l-.7 .4"/>
<path d="M289.4 118.5l1.8 2M289.4 118.5l-.1 .3a1.31 1.31 0 0 1-1.9 .1M289.6 117l-.2 .1a.98 .98 0 0 0 0 1.4M290.4 117.7l-1 .8M290.4 116.9v.8M290.4 117.7l1.3 1.4M291.7 119.1l-.4 1M291.7 119.1h7.1M298.8 116.4v.3l-9.2 .3M298.8 115.5l-12 .3-.5 .3a1.08 1.08 0 0 0-1.1 1.2 21.8 21.8 0 0 0 13.6 10v-.4l1.4-.1v-1.2l-1.4-.3v-.4M298.8 116.4l-10.4 .4M298.8 110.3v5.2"/>
<path d="M298.8 117.5l-8.4 .2M298.8 116.8v.7M298.8 119.1v1M298.8 115.5v.9M298.8 117.5v1.6M298.8 110.3l-11 .4M348.3 117.1a24.3 24.3 0 0 0 5.5 6.2M348.4 117a23.5 23.5 0 0 0 5.5 6.2M348.4 117l-.1 .1M351.3 115.3a20.2 20.2 0 0 0 4.7 5.3M351.3 115.3l-2.9 1.7M362.4 116.3h1.9"/>
<path d="M362.4 116.3a3.9 3.9 0 0 0 1.4 3.1M362.4 113.6h1.9M362.4 113.6v2.7M362.7 119.4a1.33 1.33 0 0 0-1.3 1.3M362.7 119.4v.6M362.7 119.4h1.1M363.8 119.4v.6M364.3 116.3a2 2 0 0 0 1 1.7M364.3 116.3h.4M364.3 113.6v2.7M364.3 113.6h.4M364.7 116.3l.2 .9 .4 .4"/>
<path d="M364.7 113.6v2.7M365.3 118l.7 .2M365.3 117.6v.4M365.5 117.3l-.2 .3M365.5 117.3l.3 .1M365.6 117.8a12.8 12.8 0 0 0 6.2 0M365.8 117.4l-.5 .6M365.8 119l-2 .4M365.8 119a28.4 28.4 0 0 1 8.9 .4M365.8 119v1M366 118.2l-.2 .8M366.3 113.7l-.8 3.6"/>
<path d="M366.3 113.7h.3M366.6 113.7l-.8 3.7M366.8 112a1.64 1.64 0 0 0-2.1 1.6M366.9 111.6a2.04 2.04 0 0 0-2.6 2M366.9 111.6l-.1 .4M367.3 109.7a4 4 0 0 0-4.9 3.9M367.3 109.7l-.4 1.9M367.6 113.1l-.7 .2-.3 .4M367.6 113.1h2.3M367.6 112.8a1.18 1.18 0 0 0-1.3 .9M367.6 112.8h2.2M367.6 112.8v.3"/>
<path d="M369.8 112.8a1.17 1.17 0 0 1 1.3 .9M369.8 112.8l.1 .3M369.9 113.1l.6 .2 .2 .4M370.7 113.7l.8 3.7M371.1 113.7l.8 3.6M371.1 113.7h-.4M371.5 117.4a.87 .87 0 0 0 1 .6M371.9 117.3l.1 .3 .5 .1M371.9 117.3l-.4 .1M372.5 117.7v.3M372.5 118a13.5 13.5 0 0 1-6.5 .2M374.7 119.4v.6"/>
<path d="M374.7 119.4a1.33 1.33 0 0 1 1.3 1.3M374.7 119.4h.1M375.3 109.6a1.17 1.17 0 0 0 .1 1.6M375.3 109.6l.3 .2M375.4 111.2l2.8 2.5M375.6 109.8a.81 .81 0 0 0 0 1.1M375.6 110.9l2.8 2.5M375.6 110.9l-.2 .3M376.4 107.7l-1.1 1.9M376.4 101.3a1.15 1.15 0 0 0 1.4 .7M376.4 107.7l.3 .1M376.7 107.8l-1.1 2"/>
<path d="M376.7 101.2l.4 .5h.6M376.7 101.2l-.3 .1M377.7 107.4l-.4-.1-.6 .5M377.7 107.4l3.5 1.1M377.7 101.7l.1 .3M377.8 107.1a1.09 1.09 0 0 0-1.4 .6M377.8 107.1l3.6 1.1M377.8 107.1l-.1 .3M378.2 114.4a13.5 13.5 0 0 1-5.7 3.3M378.2 113.7l.1 .2-.1 .5M378.2 114.4l.2 .2M378.4 114.6a13.9 13.9 0 0 1-5.9 3.4"/>
<path d="M378.4 113.4a.81 .81 0 0 1 0 1.2M378.4 113.4l-.2 .3M381.2 100.6a.82 .82 0 0 1 1.1 .5M381.2 100.6l.2 .3M381.2 100.6l-3.5 1.1M381.4 100.9h.3l.3 .3M381.4 100.9l-3.6 1.1M381.4 108.2l-.2 .3M381.8 108.5a13.2 13.2 0 0 1-3.1 5.4M382 107.8l-.4 .4h-.2M382 101.2a13.2 13.2 0 0 1 0 6.6M382 107.8l.3 .1"/>
<path d="M382.3 107.9a.81 .81 0 0 1-1.1 .6M382.3 101.1a13.8 13.8 0 0 1 0 6.8M382.3 107.9a13.8 13.8 0 0 1-3.9 6.7M382.3 101.1l-.3 .1M382.3 119.9l2.2 2.4M382.3 119.9a20.5 20.5 0 0 1-6.3 3.8M386.7 114.3a19.9 19.9 0 0 1-4.4 5.6M386.7 114.3l3 1.5M389.7 115.8l.1 .1M389.7 115.8a23.4 23.4 0 0 1-5.2 6.5M389.8 115.9a25 25 0 0 1-5.2 6.5M71.8 123.2a25 25 0 0 0 32.1 .9"/>
<path d="M72 123a24.8 24.8 0 0 0 17.7 6.2M72 123l-.2 .2M89.7 126.8l.6 .2a2.98 2.98 0 0 0 3.4 .4M89.7 126.8v2.4M92.4 125.8h1.3M92.4 125.8v1l1.3 .1M92.4 126.4l-2.7 .4M93.7 120.4v8l-2 .6-2 .2M93.7 125.3l-1.3 .5M100.4 122.1l2.6 1.3M103 123.4l.7 .5M103.7 123.9l.2 .2"/>
<path d="M143.9 123.2v6.3l21.1-.3M165 123l-21.1 .2M165 123v6.2M165 126.8a1.07 1.07 0 0 0 1.4 .9M165 122a1.25 1.25 0 0 0 1.4 1M166.4 123v4.7M169.1 128.4l-2.2 .3-1.9 .5M169.1 127.4l-2.7 .3M169.1 127.4v1M175.3 122.7a3.3 3.3 0 0 0 1 3.5M175.3 122.7l-8.9 .3M176.2 126.9l-7.1 .5"/>
<path d="M176.3 121.2l-1 1.5M176.3 121.2l.7 .1M176.3 126.2l-.1 .7M176.5 122.1a1.06 1.06 0 0 1-1.2 .6M177 121.3a1.72 1.72 0 0 0 0 2.6M177 123.9l.4 .6 .1 .5M177 123.9a1.36 1.36 0 0 1-.7 2.3M177.5 120.2l-.1 .6-.4 .5M177.5 125v.5a1.34 1.34 0 0 1-1.3 1.4M177.5 125a1.27 1.27 0 0 1-1.2 1.2M177.5 120.2a1.11 1.11 0 0 1-1.2 1M178.6 125a1.42 1.42 0 0 0 1.4 1.6"/>
<path d="M178.6 125a1.27 1.27 0 0 0 1.4 1.2M179.1 123.9l-.5 1.1M179.1 123.9a1.37 1.37 0 0 0-.3 1.4 1.37 1.37 0 0 0 1.2 .9M179.6 122a1.23 1.23 0 0 0 1.3 .5M180 126.6l4.7-.3v.5M180 126.2v.4M180 121.2l.9 1.3M180 121.2h-.9M180.9 122.5a3.2 3.2 0 0 1-.9 3.7M184.7 126.8v.1M184.7 127.3l-15.6 1.1M184.7 126.9v.4"/>
<path d="M198 125.8l-13.3 1M198 125.8l-13.3 1.1M198 125.8h.1M198 126.3l-13.3 1M198 125.6l-13.3 1M198 125.8v.5M202 121.6l-.1 .1a3.4 3.4 0 0 0 .9 3.2M202 121.6l-21.1 .9M202.8 124.9l-4.8 .4v.5M203 120.5l-1 1.1M203.7 120.1l-.7 .4M205.7 120.1a1.92 1.92 0 0 1 .1 2.8 1.31 1.31 0 0 0 1.4 1.7"/>
<path d="M206.2 120.8a1.15 1.15 0 0 0 1.4 .5M206.7 120l.9 1.3M206.7 120l-.5 .2-.5-.1M207.6 121.3a3.4 3.4 0 0 1-.4 3.3M215.8 123.8l-8.6 .8M215.8 120.9v2.9M290.8 122.3a21.1 21.1 0 0 0 9.4 4.3M291.2 120.5l1.1 1.1M291.3 120.1l-.1 .4M291.3 120.1h.2M291.5 120.1a20.2 20.2 0 0 0 7.3 2.5M291.5 120.1h7.3"/>
<path d="M292.3 121.6l-1.5 .7M292.3 121.6l3.6 2.3 2.9 1M298.8 122.6v2.3M298.8 120.1v2.5M353.9 123.2a22.9 22.9 0 0 0 7.2 3.9M353.9 123.2l-.1 .1M356 120.6l-2.1 2.6M356 120.6a20.5 20.5 0 0 0 5.4 3.1M361.1 127.1h.1M361.1 127.1a23.7 23.7 0 0 0 15.1 0M361.1 127.1l.5 .1M361.1 127.1l.3 .1"/>
<path d="M361.4 123.7l-.3 3.4M361.4 127.2h.2M361.4 123.7h.6M361.4 120.7h.6M361.4 120.7v3M362 126.6l-.6 .6M362 126.6l.6 .3M362 126.3v.3M362 126.3h.7M362 120.7h.7M362 120.7v5.6M362.6 126.9a23.6 23.6 0 0 0 12.2 0"/>
<path d="M362.6 126.9l-.3 .2-.7 .1M362.7 126.3l-.1 .6M362.7 120v.7M362.7 120l-.6 .3-.1 .4M362.7 120.7h12M362.7 120.7v5.6M362.7 120h12M374.7 126.3l.1 .6M374.7 120v.7M374.7 126.3h.7M374.7 120.7h.7M374.7 120a.61 .61 0 0 1 .7 .7"/>
<path d="M374.7 120.7v5.6M374.8 126.9l.6 .3h.4M375.4 123.7h.6M375.4 126.3v.3M375.4 120.7h.6M375.4 120.7v5.6M375.4 126.6l.6 .6M375.4 126.6l-.6 .3M376 123.7l.2 3.4M376 127.2h-.2M376 120.7v3M376.2 127.1h.1"/>
<path d="M376.2 127.1l-.2 .1M376.2 127.1l-.4 .1M384.5 122.3l.1 .1M384.5 122.3a23.1 23.1 0 0 1-8.3 4.8M384.6 122.4a23.9 23.9 0 0 1-30.8 .9M0 222h25M0 235h25M325.2 235.9v28.2M367.4 235.9v56.1M400.2 235.9v28.3M415.9 235.9h-211.5v56.1M415.9 222.3h-128v69.7"/>
<path d="M0 248h25M204.4 252.3h83.5M367.4 250.4h48.5M0 261h25M0 274h25M204.4 264.1h211.5M367.4 278.1h48.5M0 287h25"/>
<circle cx="79.1" cy="99.2" r="2.01"/>
<circle cx="79.2" cy="99.2" r="1.44"/>
<circle cx="88.4" cy="93.9" r="2.01"/>
<circle cx="88.4" cy="93.9" r="1.43"/>
<circle cx="178" cy="88.3" r=".83"/>
<circle cx="204.7" cy="92.4" r=".83"/>
<circle cx="368.7" cy="93.9" r="1.43"/>
<circle cx="377.9" cy="99.2" r="1.42"/>
<circle cx="79.1" cy="109.9" r="2.01"/>
<circle cx="79.2" cy="109.9" r="1.43"/>
<circle cx="88.4" cy="115.2" r="1.42"/>
<circle cx="88.4" cy="104.5" r="5.3"/>
<circle cx="88.4" cy="115.2" r="1.99"/>
<circle cx="223" cy="103.2" r=".84"/>
<circle cx="223" cy="112.5" r=".84"/>
<circle cx="368.7" cy="115.2" r="1.43"/>
<circle cx="377.9" cy="109.9" r="1.43"/>
<circle cx="178" cy="122.6" r=".84"/>
<circle cx="204.7" cy="121.4" r=".83"/>
</g>
<path d="M407.4 256.9l-5.9 .1M408.7 256.9h6M411.7 253.9v6" fill="none" stroke="#191924" stroke-width=".28" stroke-dasharray="6.3 1.3 1.3 1.3" stroke-dashoffset="3"/>
<path d="M235 292h180.9" fill="none" stroke="#c0c0c0" stroke-width=".28"/>
<path d="M100.4 0v5M415.9 222.7h4.1M100.4 292v5M207.2 292v5M314 292v5" fill="none" stroke="#00f" stroke-width=".28"/>
<path d="M406.4 255h.1" fill="none" stroke="#0ff" stroke-width=".28"/>
<g fill="#000">
<path d="M201.7 58.7l3 .5-3 .5zM165 59.2l3-.5v1z"/>
<path d="M223 41.7l3 .5-3 .5zM143.9 42.2l3-.5v1z"/>
<path d="M223 49.7l3 .5-3 .5zM165 50.2l3-.5v1z"/>
<path d="M165 68.2l3-.5v.9zM175 67.7l3 .5-3 .4z"/>
<path d="M187.7 71.3l5 .5-5 .5zM187.7 136.7l5 .5-5 .5z"/>
<path d="M219.9 105.5l.7 .8 1.8-2.5zM225.4 100.2l-1.8 2.4 2.5-1.7zM201.8 118.9l-.6 .8 2.8 1.3zM205.4 121.9l2.2 2.1 .6-.9zM98.1 98.6l-1.8 2.4 2.5-1.7zM79.3 116.4l.6 .8 1.9-2.4zM80.2 100.9l1 2.9 .9-.5zM76.2 95.1l1.9 2.4-1-2.9zM98.7 107.3l2.8 1.2 .2-.9zM75.3 100.5l-.2 1 3 .3zM85.7 109.1l-1.9 2.4 .9 .5zM92.1 97.1l-1 2.8 1.9-2.3zM371.2 112.8l.5 3 .9-.3zM364.8 93.5l1.3 2.7-.3-3zM397.1 78.6l1.5 2.6 .8-.7zM403.9 90.3l1.5 2.7-.6-3z"/>
<path d="M234.7 100.2h1l-.5 3zM235.2 112.5l.5 3h-1zM310.5 123.9h1l-.5 3zM311 127.3l.5 3h-1z"/>
<path d="M377.1 111.1l2.1 2.2 .6-.8zM358.2 95.8l-.6 .8 2.7 1.4z"/>
<path d="M170.4 122.9l2.1 2.2-.8 .6zM191.1 122l2.6 1.6-.7 .8z"/>
<path d="M220 125.3l3 .5-3 .5zM226 125.8l3-.5v1z"/>
<path d="M359 135.5l3 .5-3 .5zM375.4 136l3-.5v1z"/>
<path d="M90.7 146.4l3 .5-3 .5zM96.2 146.9l3-.5v1z"/>
<path d="M295.8 146.9l3 .5-3 .4zM300.2 147.4l3-.5v.9z"/>
</g>
<g font-size="5.8">
<text x="394.8" y="18">6.3</text>
<text x="375.9" y="25.2">其余：</text>
<text x="288.3" y="66.2">A-A</text>
<text x="181.2" y="75.4">A</text>
<text x="181.2" y="140.7">A</text>
<text x="204.3" y="182.5">镜像件</text>
</g>
<text font-size="5.6" x="67.7" y="10.6" transform="rotate(-180 67.7 10.6)">YCL.M000374</text>
<text font-size="4.9" x="225.7" y="269">未标注公差/Limit</text>
<text font-size="4.7" x="41.1" y="248.8">技术要求</text>
<g font-size="4.2">
<text x="342.2" y="227.9">上海萝博派对科技有限公司</text>
<text x="328.5" y="232.8">Shanghai RoboPartyTechnology Co., Ltd</text>
<text x="32.5" y="277.4">5.图中▽为CC关键特性，◇为SC重要特性；</text>
<text x="32.5" y="281.6">6.未标注尺寸以3D模型为准；</text>
</g>
<g font-size="4.1">
<text x="49.6" y="4.3">1</text>
<text x="155.1" y="4.6">2</text>
<text x="261.4" y="4.6">3</text>
<text x="366.6" y="4.6">4</text>
<text x="170.1" y="41.6">123.16</text>
<text x="191.7" y="41.6">◇</text>
<text x="416.9" y="36.3">A</text>
<text x="172.4" y="49.6">91.43</text>
<text x="191.9" y="49.6">◇</text>
<text x="179.2" y="58.6">59.5</text>
<text x="196.8" y="58.6">◇</text>
<text x="179.2" y="67.6">19.5</text>
<text x="196.8" y="67.6">◇</text>
<text x="340.4" y="70.1">26</text>
<text x="352.7" y="70.1">◇</text>
<text x="38.9" y="77.2">4×</text>
<text x="48.9" y="77.2">4.3 贯穿</text>
<text x="377.5" y="73.8">25°</text>
<text x="396.2" y="73.8">◇</text>
<text x="51.5" y="81.4">6</text>
<text x="57.2" y="81.4">3.7</text>
<text x="107" y="81.1">16</text>
<text x="318.1" y="79.5">32</text>
<text x="331.5" y="79.5">◇</text>
<text x="51.6" y="95.6">32</text>
<text x="233.2" y="94.1">2×M3-6H</text>
<text x="253.2" y="94.1">7.75</text>
<text x="234.7" y="110.4" transform="rotate(-90 234.7 110.4)">14</text>
<text x="416.9" y="111.3">B</text>
<text x="234.5" y="125.2">4.5</text>
<text x="46.4" y="130.8">30</text>
<text x="58.6" y="130.8">◇</text>
<text x="310.4" y="135.9" transform="rotate(-90 310.4 135.9)">◇</text>
<text x="366.9" y="135.4">20</text>
<text x="234.2" y="139.4">4×M3-6H</text>
<text x="254.2" y="139.4">8.5</text>
<text x="67.1" y="146.3">3.75</text>
<text x="83.4" y="146.3">◇</text>
<text x="286" y="146.8">2</text>
<text x="191.3" y="153.7">激光刻印字样L-L</text>
<text x="227.1" y="151.3">激光刻印字样 ‘图号’+W</text>
<text x="310.4" y="150.2" transform="rotate(-90 310.4 150.2)">0.7</text>
<text x="416.9" y="185.3">C</text>
<text x="3.3" y="220.9">借(通)用件登记</text>
<text x="7.1" y="226">描</text>
<text x="13.9" y="226">图</text>
<text x="7" y="238.9">描</text>
<text x="13.8" y="238.9">校</text>
<text x="215.3" y="240.8">表面处理</text>
<text x="251.9" y="240.8">热处理（含化学）</text>
<text x="297.3" y="240.8">零件名称</text>
<text x="337.9" y="240.8">图纸代号</text>
<text x="375.1" y="240.8">材料材质</text>
<text x="404.4" y="240.8">数量</text>
<text x="212.2" y="249">喷漆</text>
<text x="379.2" y="247.6">AL6061-T6</text>
<text x="5.6" y="252">旧底图总号</text>
<text x="291.2" y="254.2">镜向造型手本体</text>
<text x="335.2" y="254.2">YCL.M000374</text>
<text x="375.1" y="254.9">材料标准</text>
<text x="32.5" y="258.9">1.去除尖角、飞边、毛刺;</text>
<text x="32.5" y="263.6">2.未注棱边0.5×45°倒钝；螺纹孔孔口倒钝；</text>
<text x="205.7" y="259.3">备注</text>
<text x="374.1" y="261.4">GB/T3880-2006</text>
<text x="7" y="265">底图总号</text>
<text x="32.5" y="268.4">3.未注线性尺寸公差均采用GB/T 1800.3-98标准公差IT13级执行；</text>
<text x="303.3" y="269">人 员</text>
<text x="340.8" y="269">日 期</text>
<text x="373.2" y="268.7">版本号</text>
<text x="392.4" y="269">重量</text>
<text x="404.8" y="268.7">比 例</text>
<text x="416.7" y="264.6">D</text>
<text x="32.5" y="273.2">4.未注形位尺寸公差按：GB/T1184-1996 K级执行；</text>
<text x="289.3" y="275.5">设 计</text>
<text x="7" y="278">签</text>
<text x="13.8" y="278">字</text>
<text x="305.4" y="276">张正昱</text>
<text x="327.2" y="276">设 计</text>
<text x="343.1" y="276">2026/9/3</text>
<text x="377.5" y="276">01</text>
<text x="394.8" y="276">0.1</text>
<text x="406.3" y="276">1:2</text>
<text x="32.5" y="286.4">7.喷漆白色，颜色参考色卡，喷涂区域参考喷涂信息表；</text>
<text x="289.3" y="283">审 核</text>
<text x="327.2" y="282.9">审 核</text>
<text x="372" y="283">图纸大小</text>
<text x="401.4" y="283">A3</text>
<text x="7" y="291">日</text>
<text x="13.8" y="291">期</text>
<text x="289.3" y="290.1">批 准</text>
<text x="327.2" y="290">批 准</text>
<text x="373" y="289.8">共 2 张</text>
<text x="395.4" y="289.8">第 2 张</text>
<text x="49.6" y="295.6">1</text>
<text x="154.9" y="296">2</text>
<text x="264.7" y="296">3</text>
<text x="366.6" y="296">4</text>
</g>
<g font-size="2.8">
<text x="400.5" y="269">KG</text>
<text x="231.3" y="273.6">线性 \ Liner Measure</text>
<text x="205.6" y="280.8">±0.05</text>
<text x="207" y="277.2">&gt;0.5</text>
<text x="216" y="280.8">±0.05</text>
<text x="217.9" y="277.2">＞3</text>
<text x="227" y="280.8">±0.1</text>
<text x="228.5" y="277.2">＞6</text>
<text x="236.3" y="280.8">±0.15</text>
<text x="237.5" y="277.2">＞30</text>
<text x="247.4" y="277.2">＞120</text>
<text x="247.4" y="280.8">±0.2</text>
<text x="257.1" y="277.2">＞400</text>
<text x="257.1" y="280.8">±0.3</text>
<text x="266.6" y="277.2">＞1000</text>
<text x="267.3" y="280.8">±0.5</text>
<text x="278" y="277.2">＞2000</text>
<text x="279.9" y="280.8">±1</text>
<text x="207" y="287.8">&gt;0.5</text>
<text x="216.6" y="284.3">倒角 \ Chamfer</text>
<text x="217.9" y="287.8">＞3</text>
<text x="228.5" y="287.8">＞6</text>
<text x="237.5" y="287.8">＞30</text>
<text x="248.4" y="287.8">&lt;10</text>
<text x="257.3" y="284.3">角度 / Angle</text>
<text x="257.8" y="287.8">＞10</text>
<text x="268" y="287.8">＞50</text>
<text x="278.5" y="287.8">＞120</text>
<text x="207.1" y="291.3">±0.2</text>
<text x="217.3" y="291.3">±0.5</text>
<text x="228.5" y="291.3">±1</text>
<text x="238.7" y="291.3">±2</text>
<text x="248.6" y="291.1">±1°</text>
<text x="257.8" y="291.1">±30’</text>
<text x="268.1" y="291.1">±10’</text>
<text x="278.6" y="291.2">±20’</text>
</g>
<g font-size="2.4">
<text x="184.4" y="41.6">±0.20</text>
<text x="184.6" y="49.6">±0.10</text>
<text x="189.4" y="58.6">±0.05</text>
<text x="189.4" y="67.6">±0.05</text>
<text x="346.5" y="67.6">-0.10</text>
<text x="346.5" y="70.1">-0.20</text>
<text x="387.6" y="71.3">+0.30°</text>
<text x="387.6" y="73.8">+0.20°</text>
<text x="324.2" y="79.5">±0.05</text>
<text x="52.5" y="128.3">+0.20</text>
<text x="52.5" y="130.8">+0.10</text>
<text x="77.3" y="143.8">+0.20</text>
<text x="308" y="142" transform="rotate(-90 308 142)">+0.05</text>
<text x="310.4" y="140.8" transform="rotate(-90 310.4 140.8)">0</text>
<text x="77.3" y="146.3">+0.10</text>
</g>
</svg>
